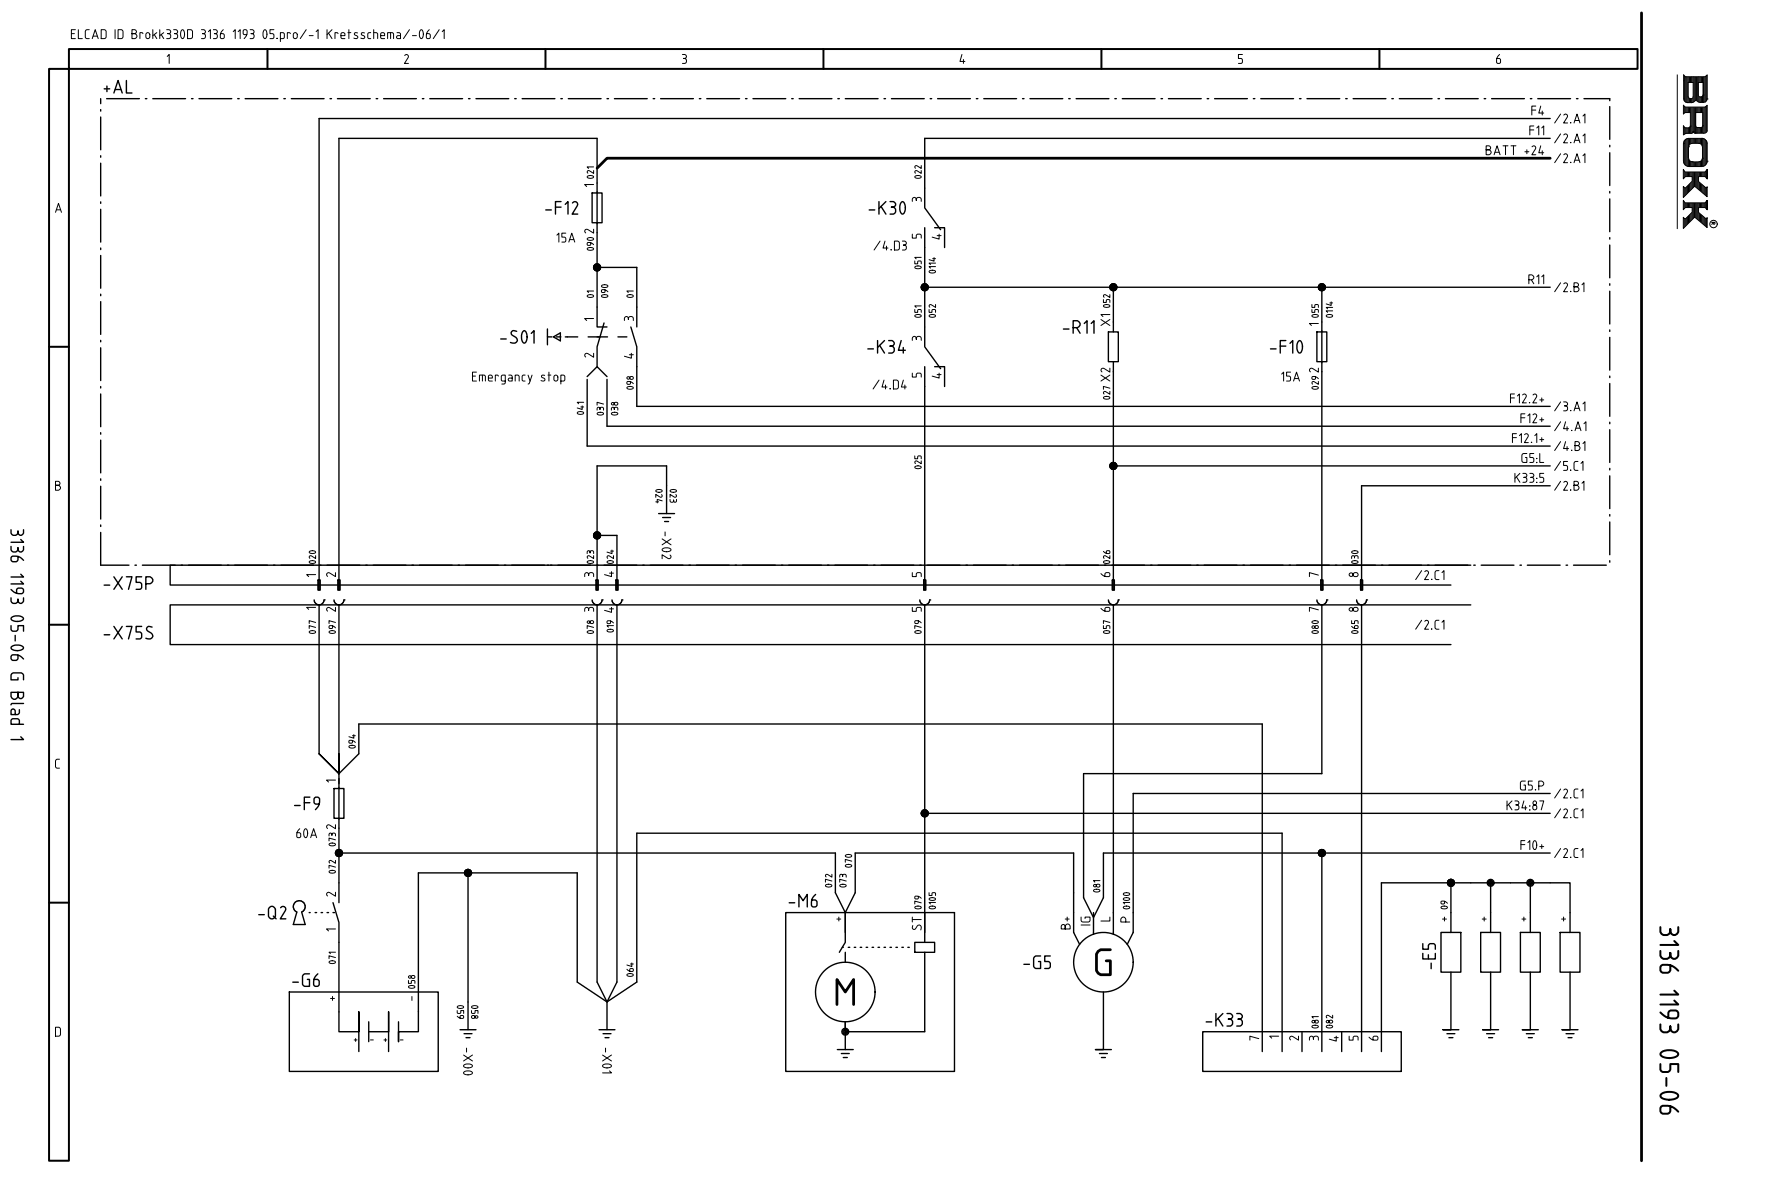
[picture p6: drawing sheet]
<svg xmlns="http://www.w3.org/2000/svg" width="446mm" height="298mm" viewBox="0 0 446 298" stroke-linecap="round" stroke-linejoin="round" font-family="sans-serif">
<g fill="none" stroke="#000" stroke-width=".35">
<path d="M25.4 24.8v1.3M25.4 27.6v.4M25.4 29.5v8.2M25.4 39.2v.4M26.9 24.8h8.2M36.6 24.8h.4M38.5 24.8h8.2M48.2 24.8h.4M50.1 24.8h8.3M59.9 24.8h.3M61.7 24.8h8.3M71.5 24.8h.4"/>
<path d="M73.4 24.8h8.2M83.1 24.8h.4M85 24.8h8.2M94.7 24.8h.4M96.6 24.8h8.3M106.4 24.8h.3M108.2 24.8h8.3M118 24.8h.4M119.9 24.8h8.2M129.6 24.8h.4M131.5 24.8h8.2M141.2 24.8h.4"/>
<path d="M143.1 24.8h8.3M152.9 24.8h.3M154.7 24.8h8.3M164.5 24.8h.4M166.4 24.8h8.2M176.1 24.8h.4M178 24.8h8.2M187.7 24.8h.4M189.6 24.8h8.3M199.4 24.8h.3M201.2 24.8h8.3M211 24.8h.4"/>
<path d="M212.9 24.8h8.2M222.6 24.8h.4M224.5 24.8h8.2M234.2 24.8h.4M236.1 24.8h8.3M245.9 24.8h.3M247.7 24.8h8.3M257.5 24.8h.4M259.4 24.8h8.2M269.1 24.8h.4M271 24.8h8.2M280.7 24.8h.4"/>
<path d="M282.6 24.8h8.3M292.4 24.8h.3M294.2 24.8h8.3M304 24.8h.4M305.9 24.8h8.2M315.6 24.8h.4M317.5 24.8h8.2M327.2 24.8h.4M329.1 24.8h8.3M338.9 24.8h.3M340.7 24.8h8.3M350.5 24.8h.4"/>
<path d="M352.4 24.8h8.2M362.1 24.8h.4M364 24.8h8.2M373.7 24.8h.4M375.6 24.8h8.3M385.4 24.8h.3M387.2 24.8h8.3M390.4 34.9h-157.5v17.4l4 5.5M390.4 29.8h-310v116.3M397 24.8h.4M398.9 24.8h6.5v.6M405.4 26.8v8.3"/>
<path d="M405.4 36.6v.4M405.4 38.5v8.2M25.4 41.1v8.3M25.4 50.8v.4M25.4 52.7v8.3M149.1 48.6h2.5v7.5h-2.5zM150.4 58.6v23.7h2.5M150.4 56.3v-21.4h-65v111.2M232.9 57.4v29.9l4 5.5M235.4 57.4h2.5v4.9M405.4 48.2v.4M405.4 50.1v8.2"/>
<path d="M405.4 59.8v.4M25.4 62.5v.4M25.4 64.4v8.2M25.4 74.1v.4M25.4 76v8.2M150.4 67.3h10v15M232.9 72.3h157.5M280.4 72.3v11.3M332.9 72.3v19M405.4 61.7v8.3M405.4 71.5v.4M405.4 73.3v8.3"/>
<path d="M25.4 85.7v.4M25.4 87.6v8.2M25.4 97.3v.4M25.4 99.2v8.3M137.9 82.8v4.1M137.9 84.9h1.1M139.4 84.9l1.7-1.1v2zM140.1 84.9h1.1M142.4 84.9h3.1M147.9 94.8l2.5-2.4 2.5 2.4M147.9 95.5v16.8h242.5M148.1 84.9h4.9"/>
<path d="M152.1 81.4l-1.7 5.9v5.1M152.9 95.5v11.9h237.5M155.6 84.9h2.3M158.9 82.3l1.5 5v15h230M232.9 92.4v53.7M235.4 92.4h2.5v4.9M279.1 83.6h2.5v7.5h-2.5zM280.4 93.6v52.5M331.6 83.6h2.5v7.5h-2.5zM332.9 93.6v52.5M405.4 83.1v.4M405.4 85v8.2"/>
<path d="M405.4 94.7v.4M405.4 96.6v8.2M25.4 109v.4M25.4 110.8v8.3M280.4 117.3h110M405.4 106.3v.4M405.4 108.2v8.3M405.4 118v.3M405.4 119.8v8.3M25.4 120.6v.4M25.4 122.5v8.2M25.4 132.2v.4"/>
<path d="M25.4 134.1v8.2h7.1M150.4 134.8h5v11.3M165.9 129.3h4M166.9 130.3h2M167.4 131.3h1M167.9 129.3v-12h-17.5v28.8M390.4 122.4h-47.5v23.7M405.4 129.6v.4M405.4 131.5v8.2M34 142.3h.4M35.9 142.3h8.2M45.6 142.3h.4"/>
<path d="M47.5 142.3h8.2M57.2 142.3h.4M59.1 142.3h8.3M68.9 142.3h.3M70.7 142.3h8.3M79.1 151.1l.1 .3M80.1 146.1h.5v2.5h-.5zM80.1 148.6h.5M80.1 148.4h.5M80.1 148.1h.5M80.1 147.8h.5M80.1 147.6h.5"/>
<path d="M80.1 147.3h.5M80.1 147.1h.5M80.1 146.9h.5M80.1 146.6h.5M80.1 146.3h.5M80.4 152.4v37.5M80.5 142.3h.4M81 152.2l-.3 .1M81.6 151.1v.3M82.4 142.3h8.2M84.1 151.1l.1 .3M85.1 146.1h.5v2.5h-.5z"/>
<path d="M85.1 148.6h.5M85.1 148.4h.5M85.1 148.1h.5M85.1 147.8h.5M85.1 147.6h.5M85.1 147.3h.5M85.1 147.1h.5M85.1 146.9h.5M85.1 146.6h.5M85.4 152.4v37.5M86.6 151.1l-.2 .6-.7 .6M92.1 142.3h.4"/>
<path d="M94 142.3h8.2M103.7 142.3h.4M105.6 142.3h8.3M115.4 142.3h.3M117.2 142.3h8.3M127 142.3h.4M128.9 142.3h8.2M138.6 142.3h.4M140.5 142.3h8.2M150.1 146.1h.5v2.5h-.5zM150.1 148.6h.5M150.1 148.4h.5"/>
<path d="M150.1 148.1h.5M150.1 147.8h.5M150.1 147.6h.5M150.1 147.3h.5M150.1 147.1h.5M150.1 146.9h.5M150.1 146.6h.5M150.4 152.4v95l2.5 4.9M151 152.2l-.3 .1M151.6 151.1v.3M152.1 142.3h8.3M154.1 151.1l.1 .3"/>
<path d="M155.1 146.1h.5v2.5h-.5zM155.1 148.6h.5M155.1 148.4h.5M155.1 148.1h.5M155.1 147.8h.5M155.1 147.6h.5M155.1 147.3h.5M155.1 147.1h.5M155.1 146.9h.5M155.1 146.6h.5M155.4 152.4v95l-2.5 4.9M156.6 151.1l-.2 .6-.7 .6"/>
<path d="M161.9 142.3h.3M163.7 142.3h8.3M173.5 142.3h.4M175.4 142.3h8.2M185.1 142.3h.4M187 142.3h8.2M196.7 142.3h.4M198.6 142.3h8.3M208.4 142.3h.3M210.2 142.3h8.3M220 142.3h.4M221.9 142.3h8.2"/>
<path d="M232.6 146.1h.5v2.5h-.5zM232.6 148.6h.5M232.6 148.4h.5M232.6 148.1h.5M232.6 147.8h.5M232.6 147.6h.5M232.6 147.3h.5M232.6 147.1h.5M232.6 146.9h.5M232.6 146.6h.5M232.9 152.4v84.9M233.5 142.3h8.2"/>
<path d="M234.1 151.1l-.2 .6-.7 .6M243.2 142.3h.4M245.1 142.3h8.3M254.9 142.3h.3M256.7 142.3h8.3M266.5 142.3h.4M268.4 142.3h8.2M280 142.3h8.2M280.1 146.1h.5v2.5h-.5zM280.1 148.6h.5M280.1 148.4h.5M280.1 148.1h.5"/>
<path d="M280.1 147.8h.5M280.1 147.6h.5M280.1 147.3h.5M280.1 147.1h.5M280.1 146.9h.5M280.1 146.6h.5M280.4 152.4v82.9M281.6 151.1l-.2 .6-.7 .6M289.7 142.3h.4M291.6 142.3h8.3M301.4 142.3h.3M303.2 142.3h8.3"/>
<path d="M313 142.3h.4M314.9 142.3h8.2M324.6 142.3h.4M326.5 142.3h8.2M332.6 146.1h.5v2.5h-.5zM332.6 148.6h.5M332.6 148.4h.5M332.6 148.1h.5M332.6 147.8h.5M332.6 147.6h.5M332.6 147.3h.5M332.6 147.1h.5"/>
<path d="M332.6 146.9h.5M332.6 146.6h.5M332.9 152.4v42.4h-60v31.3l2.5 5 2.5-5v-11.3h112.5M334.1 151.1l-.2 .6-.7 .6M336.2 142.3h.4M338.1 142.3h8.3M342.6 146.1h.5v2.5h-.5zM342.6 148.6h.5M342.6 148.4h.5M342.6 148.1h.5M342.6 147.8h.5M342.6 147.6h.5"/>
<path d="M342.6 147.3h.5M342.6 147.1h.5M342.6 146.9h.5M342.6 146.6h.5M342.9 152.4v112.4M344.1 151.1l-.2 .6-.7 .6M347.9 142.3h.3M349.7 142.3h8.3M361.4 142.3h8.2M370.4 142.3h-327.5v5h322.5M370.4 152.4h-327.5v9.9h322.5M371.1 142.3h.4"/>
<path d="M373 142.3h8.2M382.7 142.3h.4M384.6 142.3h8.3M394.4 142.3h.3M396.2 142.3h8.3M405.4 141.2v.4M84.1 198.6h2.5v7.5h-2.5zM85.4 197.4v-2.6l-5-4.9 5 4.9v-4.9v4.9l5-4.9v-7.5h227.5v82.4M85.4 196.1v10.3M390.4 199.8h-105v35l-1.5 3M85.4 214.8h125v10l2.5 5 2.5-5v-10h55v15M85.4 208.6v18.7"/>
<path d="M117.9 219.8v39.5M232.9 204.9h157.5M332.9 214.8v50M74.4 227.2a1.5 1.5 0 0 1 2.2 .3 1.5 1.5 0 0 1-.6 2.2l.9 3.2h-3l.9-3.2-.3-.1M79.4 229.8h.3M80.9 229.8h.3M82.4 229.8h.3M83.9 227.3l1.5 5.1v27.4h5v-4.9v9.9M83.9 229.8h.3M197.9 229.8h42.5v40.1h-42.5zM212.9 234.8v-5v7.5l-1.5 2.6M212.9 239.9v2.4"/>
<path d="M213.6 238.6h.4M215.1 238.6h.4M216.6 238.6h.4M218.1 238.6h.4M219.6 238.6h.4M221.1 238.6h.4M222.6 238.6h.4M224.1 238.6h.4M225.6 238.6h.4M227.1 238.6h.4M228.6 238.6h.4M230.4 237.3h5v2.6h-5z"/>
<path d="M232.9 239.9v19.9h-20M270.4 234.8l1.5 3M275.4 229.8v5.5M362.9 234.8h5v10h-5zM365.4 222.3v12.5M372.9 234.8h5v10h-5zM375.4 222.3h10v12.5M375.4 234.8v-12.5h-27.5v42.5M382.9 234.8h5v10h-5zM385.4 222.3h10v12.5M392.9 234.8h5v10h-5zM72.9 249.8h37.5v20.1h-37.5z"/>
<path d="M92.9 259.8h5v-4.9v9.9M92.9 257.3v5.1M100.4 257.3v5.1v-2.6h5v-40h40v27.6l7.5 4.9 7.5-4.9v-37.6h162.5v55M115.9 259.3h4M150.9 259.3h4M152.9 252.3v7M212.9 257.3v7.1M277.9 249.8v14.6h-2h4M302.9 259.8h50v10.1h-50zM327.9 259.8v5M337.9 259.8v5M365.4 244.8v14.5h-2h4"/>
<path d="M375.4 244.8v14.5h-2h4M385.4 244.8v14.5h-2h4M395.4 244.8v14.5h-2h4M116.9 260.4h2M117.4 261.3h1M151.9 260.4h2M152.4 261.3h1M210.9 264.4h4M211.9 265.3h2M212.4 266.4h1M276.9 265.3h2M277.4 266.4h1"/>
<path d="M364.4 260.4h2M364.9 261.3h1M374.4 260.4h2M374.9 261.3h1M384.4 260.4h2M384.9 261.3h1M394.4 260.4h2M394.9 261.3h1"/>
<circle cx="150.4" cy="67.4" r=".63"/>
<circle cx="150.4" cy="67.3" r=".88"/>
<circle cx="150.4" cy="67.3" r=".37"/>
<circle cx="232.9" cy="72.3" r=".38"/>
<circle cx="232.9" cy="72.3" r=".63"/>
<circle cx="232.9" cy="72.3" r=".88"/>
<circle cx="280.4" cy="72.3" r=".38"/>
<circle cx="280.4" cy="72.3" r=".63"/>
<circle cx="280.4" cy="72.3" r=".87"/>
<circle cx="332.9" cy="72.3" r=".38"/>
<circle cx="332.9" cy="72.3" r=".63"/>
<circle cx="332.9" cy="72.3" r=".87"/>
<circle cx="280.4" cy="117.3" r=".63"/>
<circle cx="280.4" cy="117.3" r=".37"/>
<circle cx="280.4" cy="117.3" r=".87"/>
<circle cx="150.4" cy="134.8" r=".88"/>
<circle cx="150.4" cy="134.8" r=".37"/>
<circle cx="150.4" cy="134.8" r=".62"/>
<circle cx="85.4" cy="214.8" r=".88"/>
<circle cx="85.4" cy="214.8" r=".38"/>
<circle cx="85.4" cy="214.9" r=".63"/>
<circle cx="117.9" cy="219.8" r=".38"/>
<circle cx="117.9" cy="219.8" r=".62"/>
<circle cx="117.9" cy="219.8" r=".87"/>
<circle cx="232.9" cy="204.8" r=".38"/>
<circle cx="232.9" cy="204.8" r=".63"/>
<circle cx="232.9" cy="204.8" r=".88"/>
<circle cx="332.9" cy="214.9" r=".63"/>
<circle cx="332.9" cy="214.8" r=".88"/>
<circle cx="332.9" cy="214.8" r=".37"/>
<circle cx="365.4" cy="222.3" r=".38"/>
<circle cx="365.4" cy="222.4" r=".63"/>
<circle cx="365.4" cy="222.3" r=".88"/>
<circle cx="375.4" cy="222.3" r=".88"/>
<circle cx="375.4" cy="222.4" r=".62"/>
<circle cx="375.4" cy="222.3" r=".38"/>
<circle cx="385.4" cy="222.4" r=".63"/>
<circle cx="385.4" cy="222.3" r=".88"/>
<circle cx="385.4" cy="222.3" r=".37"/>
<circle cx="212.9" cy="249.8" r="7.5"/>
<circle cx="212.9" cy="259.8" r=".88"/>
<circle cx="212.9" cy="259.9" r=".62"/>
<circle cx="212.9" cy="259.8" r=".38"/>
<circle cx="277.9" cy="242.3" r="7.5"/>
</g>
<g fill="#000">
<circle cx="81.6" cy="151.1" r=".17"/>
<circle cx="86.6" cy="151.1" r=".17"/>
<circle cx="137.9" cy="142.3" r=".17"/>
<circle cx="151.6" cy="151.1" r=".17"/>
<circle cx="156.6" cy="151.1" r=".17"/>
<circle cx="234.1" cy="151.1" r=".17"/>
<circle cx="281.6" cy="151.1" r=".17"/>
<circle cx="334.1" cy="151.1" r=".17"/>
<circle cx="344.1" cy="151.1" r=".17"/>
<circle cx="77.9" cy="229.8" r=".17"/>
<circle cx="212.1" cy="238.6" r=".17"/>
<circle cx="365.4" cy="222.3" r=".17"/>
</g>
<path d="M12.4 17.3h5v275.1h-5zM17.4 12.4h395v4.9h-395zM67.4 12.4v4.9M137.4 12.4v4.9M207.4 12.4v4.9M277.4 12.4v4.9M347.4 12.4v4.9M12.4 87.3h5M12.4 157.3h5M12.4 227.3h5" fill="none" stroke="#000" stroke-width=".5"/>
<g fill="none" stroke="#000" stroke-width=".25">
<path d="M422.4 18.8v38.8M424.2 19.2v6.2M424.4 19.4v6.2M424.6 19.4v6.3M424.8 19.4v6.3M425 19.4v6.3M425.3 19.4v1.3M425.5 19.4v1.3M425.7 19.4v1.3M425.9 19.4v1.3M426.1 19.4v1.3M426.3 19.4v1.3"/>
<path d="M426.5 19.4v6.1M426.8 19.4v6M427 19.4v5.8M427.2 19.4v5.8M427.4 19.4v6M427.6 19.4v1.3M427.8 19.4v1.3M428.1 19.4v1.3M428.3 19.4v1.3M428.5 19.4v1.3M428.7 19.4v1.3M428.9 19.4v6.3"/>
<path d="M429.1 19.4v6.3M429.4 19.4v6.2M429.6 19.2v6.3M429.8 19.1v6.1M423.9 36.2l.1 4.8 .6 .7 .7 .2M423.9 36.2h.1M424.1 35.5l-.2 .7M424.1 26.8v1.6M424.1 32v1.8M424.1 35.5v5.7M424.4 27.1v1.2M424.4 32.3v1.3"/>
<path d="M424.4 35.3v6.1M424.6 27.1v1.2M424.6 32.3v1.2M424.6 35.1v6.5M424.8 27.1v1.2M424.8 32.3v1.2M424.8 35v6.7M424.9 25.8h.1M425 27.1v1.2M425 32.3v1.2M425 34.9v6.9M425.1 20.8h1.3v3.5a.65 .65 0 0 1-.7 .6 .65 .65 0 0 1-.6-.6"/>
<path d="M425.2 37v2.9l.5 .7 .4 .1M425.2 37h.1M425.2 27.1v1.2M425.2 32.3v1.2M425.2 34.9v1.9M425.3 24.7v1M425.4 27.1v1.2M425.4 32.2v1.3M425.4 34.9v1.4M425.5 24.8v.9M425.6 31.8l-.2 .3-.9 .1-.6-.5v2.2l.7-.3h1.3M425.6 31.8h.1"/>
<path d="M425.7 31.8v-3.5h-1.4l-.4 .4v-2.2l.4 .5h5.1l.5-.5v6.6l-.7 .4h-2.4M425.7 27.1v1.2M425.7 31.8v1.7M425.7 34.9v1.2M425.7 24.9v.8M425.9 27.1v6.4M425.9 34.9v1.1M425.9 24.9v.8M426.1 27.1v6.3M426.1 34.9v1.1M426.1 24.9v.8M426.3 27.1v6.1"/>
<path d="M426.3 34.9v1.1M426.3 24.6v1.1M426.4 33.1h.1M426.4 33.1l-.5 .4M426.4 33.1l.4 .4M426.5 27.1v6.2M426.5 34.9v1.1M426.7 27.1v6.3M426.7 34.9v1.1M426.8 33.5h.1M426.9 27.1v6.4M426.9 34.9v1.1"/>
<path d="M427.2 27.1v1.2M427.2 32.1v1.4M427.2 34.9v1.1M427.4 27.1v1.2M427.4 32.2v1.3M427.4 34.9v1.1M427.4 32.1h.1M427.6 27.1v1.2M427.6 32.2v1.3M427.6 34.9v1.1M427.6 24v1.5M427.8 36.1h.1"/>
<path d="M427.8 27.1v1.2M427.8 32.2v1.3M427.8 34.9v1.1M427.8 36.1l.5 .1 .4 .8v2.9M427.8 36.1l-2.1 .1-.5 .8M427.8 24.4v1.3M428 27.1v1.2M428 32.2v1.3M428 34.9v1.1M428.1 24.5v1.2M428.2 27.1v1.2M428.2 32.2v1.3"/>
<path d="M428.2 34.9v1.2M428.3 24.5v1.2M428.5 27.1v1.2M428.5 32.2v1.3M428.5 34.9v1.4M428.5 24.5v1.2M428.6 34.9h.1M428.6 34.9l.6 .1 .6 .8 .1 4.8M428.6 34.9h-3.7l-.8 .6M428.7 39.9h.1M428.7 27.1v1.2M428.7 32v1.5"/>
<path d="M428.7 34.9v1.8M428.7 39.9l-.4 .7-.5 .1M428.7 24.3v1.4M428.8 31.7h.1M428.8 31.7v-3.4h-1.8v3.4l.4 .4M428.8 31.7l-.2 .4h-1.2M428.8 24h.1M428.8 24l-.4 .4M428.9 24v-3.2h-1.3v3.2l.4 .4h.4M428.9 27.1v6.4M428.9 34.9v6.9M429.1 27.1v6.4"/>
<path d="M429.1 35v6.7M429.3 27.1v6.3M429.3 35.2v6.4M429.5 26.9v6.4M429.5 35.3v6.1M429.8 26.7v6.5M429.8 35.6v5.4M429.9 24.9l-.2 .5a1.99 1.99 0 0 1-2.6-.2 2.02 2.02 0 0 1-2.2 .6M429.9 24.9h.1M429.9 24.9v-6l-.5 .4h-5l-.4-.5v6.1l.4 .8 .5 .1M424.1 43.1v1.6M424.1 47.3v2.1"/>
<path d="M424.1 50.9v1.6M424.1 55.1v2.1M424.3 43.4v1M424.3 47.6v1.6M424.3 51.2v1M424.3 55.3v1.7M424.5 43.4v1M424.5 47.3v1.7M424.5 51.2v1M424.5 55.1v1.7M424.8 43.4v1M424.8 47.1v1.7"/>
<path d="M424.8 51.2v1M424.8 54.9v1.7M425 43.4v1M425 46.9v1.6M425 51.2v1M425 54.7v1.6M425.2 43.4v1M425.2 46.7v1.6M425.2 51.2v1M425.2 54.4v1.7M425.2 40.1v1.7M425.3 41.9h.1"/>
<path d="M425.4 43.4v1M425.4 46.5v1.6M425.4 51.2v1M425.4 54.3v1.6M425.4 40.5v1.4M425.6 43.4v1M425.6 46.2v1.7M425.6 51.2v1M425.6 54v1.7M425.7 40.7v1.2M425.8 43.4v1M425.8 46v1.7"/>
<path d="M425.8 51.2v1M425.8 53.8v1.7M425.9 40.8v1.1M426.1 43.4v1M426.1 45.8v1.7M426.1 51.2v1M426.1 53.6v1.6M426.1 40.7h.1M426.1 40.9v1M426.1 40.8h1.7M426.3 43.4v3.9M426.3 51.2v3.9"/>
<path d="M426.3 40.9v1M426.5 43.4v3.6M426.5 51.2v3.6M426.5 40.9v1M426.7 43.4v3.4M426.7 51.2v3.4M426.7 40.9v1M426.9 43.4v3.5M426.9 51.2v3.5M426.9 40.9v1M427.1 43.4v3.7M427.1 51.2v3.7"/>
<path d="M427.2 40.9v1M427.4 43.4v3.9M427.4 51.2v3.9M427.4 40.9v1M427.6 43.4v4.1M427.6 51.2v4M427.6 40.9v1M427.8 43.4v1M427.8 45.9v1.8M427.8 51.2v1M427.8 53.6v1.8M427.8 40.9v1"/>
<path d="M428 43.4v1M428 46v1.9M428 51.2v1M428 53.8v1.8M428 40.8v1.1M428.2 43.4v1M428.2 46.2v1.8M428.2 51.2v1M428.2 54v1.8M428.2 40.7v1.2M428.4 43.4v1M428.4 46.4v1.8"/>
<path d="M428.4 51.2v1M428.4 54.2v1.8M428.5 40.6v1.3M428.6 43.4v1M428.6 46.6v1.8M428.6 51.2v1M428.6 54.4v1.8M428.7 40.1v1.7M428.9 43.4v1M428.9 46.8v1.8M428.9 51.2v1M428.9 54.6v1.8"/>
<path d="M429.1 43.4v1M429.1 46.9v1.9M429.1 51.2v1M429.1 54.7v1.9M429.3 43.4v1M429.3 47.1v1.8M429.3 51.2v1M429.3 54.9v1.8M429.5 43.2v1.3M429.5 47.3v1.8M429.5 51v1.3M429.5 55.1v1.8"/>
<path d="M429.7 43v1.8M429.7 47.4v1.9M429.7 50.7v1.8M429.7 55.2v1.9M429.9 40.6h.1M429.9 42.7v2.3l-.5-.5h-1.7v1.2l2 1.7 .2-.4v2.5l-3.2-2.6-2.8 2.8v-2.8l.4 .5 1.8-1.8v-1.1h-1.7l-.5 .5v-2.3l.4 .6h5l.6-.6v2.3M429.9 50.5v2.3l-.5-.5h-1.7v1.2l2 1.7 .2-.4v2.5l-3.2-2.6-2.8 2.8v-2.8l.4 .5 1.8-1.8v-1.1h-1.7l-.5 .5v-2.3l.4 .6h5l.6-.6v2.3M429.9 40.6l-.2 .7-.8 .6h-3.6M148 74.4l.3-.2a.87 .87 0 0 1 1.2 .4l-.4 .3a.87 .87 0 0 1-1.2-.4zM149.5 73.3h-1.6l.3 .4M230.4 65.7v.7h.7v-.5l.2-.2 .6 .1 .1 .6M230.4 77.9v.8h.7v-.5l.2-.3 .6 .1 .1 .7"/>
<path d="M230.5 67.1l.3-.1a.87 .87 0 0 1 1.2 .4l-.4 .2a.87 .87 0 0 1-1.2-.3zM230.5 79.4l.3-.2a.86 .86 0 0 1 1.2 .5l-.4 .2a.86 .86 0 0 1-1.2-.4zM232 64.8h-1.6l.3 .4M232 77.1h-1.6l.3 .3M330.4 77.9v.8h.7v-.5l.2-.3 .6 .1 .1 .7M330.4 76.7v.7h.7v-.5l.2-.2 .6 .1 .1 .6M330.5 79.4l.3-.2a.86 .86 0 0 1 1.2 .5l-.4 .2a.87 .87 0 0 1-1.2-.4zM150.4 103.3v-.5a.37 .37 0 0 1 .3-.2 .37 .37 0 0 1 .4 .2v.3l.1-.4 .5-.1 .3 .2v.5M150.5 104l.3-.1a.87 .87 0 0 1 1.2 .4l-.4 .2a.86 .86 0 0 1-1.2-.4zM152 101.8l-1.6-.5v.7M168.7 125.8v.4l.3 .3 .5-.1 .1-.5v.3a.37 .37 0 0 0 .4 .3 .37 .37 0 0 0 .4-.3v-.4M168.8 123.5l.3-.2a.87 .87 0 0 1 1.2 .4l-.3 .2a.87 .87 0 0 1-1.2-.4z"/>
<path d="M170.2 124.6l.2 .3-.4 .4-1.3-.8v.8M208 222.9l.3-.1a.87 .87 0 0 1 1.2 .3l-.4 .3a.86 .86 0 0 1-1.2-.4zM209.5 221.9l-1.6-.5v.8M209.5 220.2v.7l-1.3-.7-.3 .3 .1 .4M230.5 228.4l.3-.1a.87 .87 0 0 1 1.2 .3l-.4 .3a.86 .86 0 0 1-1.2-.4zM231.3 225.7v.5l-.2 .2-.7-.1v-.4a1.19 1.19 0 0 1 1.6 .4M232 227.4l-1.6-.5v.8M118.7 254.5v.5l.2 .2h.7v-.7h.8v.7M118.8 253.4l.3-.1a.87 .87 0 0 1 1.2 .4l-.3 .3a.87 .87 0 0 1-1.2-.5zM118.8 255.9h.7a.43 .43 0 0 0 .3 .5 .43 .43 0 0 0 .6-.3 .45 .45 0 0 0-.6-.2 .45 .45 0 0 0-.3 .5l-.5 .1a.37 .37 0 0 1-.2-.6zM330.5 258.4l.3-.1a.87 .87 0 0 1 1.2 .3l-.4 .3a.87 .87 0 0 1-1.2-.4zM330.5 257.1l-.1 .3a.45 .45 0 0 0 .5 .2 .45 .45 0 0 0 .3-.6l.5-.1a.37 .37 0 0 1 .3 .4 .37 .37 0 0 1-.3 .4l-.5-.1-.4-.6z"/>
<path d="M332 256h-1.6l.3 .4"/>
<circle cx="431.5" cy="56.4" r=".95"/>
</g>
<path d="M413.4 3.2v289.2M390.4 39.8h-237.5l-2.5 2.6" fill="none" stroke="#000" stroke-width=".7"/>
<g font-size="9.8">
<text x="275.8" y="245.9">G</text>
<text x="210.4" y="253.4">M</text>
</g>
<text font-size="7" x="417.9" y="233.2" transform="rotate(90 417.9 233.2)">3136 1193 05-06</text>
<g font-size="4.9">
<text x="26.1" y="23.6">+AL</text>
<text x="137.3" y="54.1">-F12</text>
<text x="218.7" y="54.1">-K30</text>
<text x="125.9" y="86.6">-S01</text>
<text x="218.4" y="89.1">-K34</text>
<text x="267.6" y="84.1">-R11</text>
<text x="319.8" y="89.1">-F10</text>
<text x="2.6" y="133.2" transform="rotate(90 2.6 133.2)">3136 1193 05-06 G Blad 1</text>
<text x="26.1" y="148.6">-X75P</text>
<text x="26.1" y="161.1">-X75S</text>
<text x="74" y="204.1">-F9</text>
<text x="65" y="231.6">-Q2</text>
<text x="198.6" y="228.6">-M6</text>
<text x="257.7" y="244.1">-G5</text>
<text x="361.6" y="244.2" transform="rotate(-90 361.6 244.2)">-E5</text>
<text x="73.6" y="248.6">-G6</text>
<text x="303.6" y="258.6">-K33</text>
</g>
<g font-size="3.5">
<text x="17.9" y="9.8">ELCAD ID Brokk330D 3136 1193 05.pro/-1 Kretsschema/-06/1</text>
<text x="42" y="16.1">1</text>
<text x="101.7" y="16.1">2</text>
<text x="171.7" y="16.1">3</text>
<text x="241.6" y="16.1">4</text>
<text x="311.7" y="16.1">5</text>
<text x="376.7" y="16.1">6</text>
<text x="385.6" y="29.1">F4</text>
<text x="385.1" y="34.1">F11</text>
<text x="391.4" y="31.1">/2.A1</text>
<text x="374.1" y="39.1">BATT +24</text>
<text x="391.4" y="36.1">/2.A1</text>
<text x="391.4" y="41.1">/2.A1</text>
<text x="149.6" y="47.1" transform="rotate(-90 149.6 47.1)">1</text>
<text x="13.9" y="53.6">A</text>
<text x="232.1" y="50.8" transform="rotate(-90 232.1 50.8)">3</text>
<text x="149.6" y="58.9" transform="rotate(-90 149.6 58.9)">2</text>
<text x="140.1" y="61.1">15A</text>
<text x="220" y="63.1">/4.D3</text>
<text x="232.1" y="60.1" transform="rotate(-90 232.1 60.1)">5</text>
<text x="237.1" y="60.3" transform="rotate(-90 237.1 60.3)">4</text>
<text x="384.9" y="71.6">R11</text>
<text x="391.4" y="73.6">/2.B1</text>
<text x="149.6" y="80.8" transform="rotate(-90 149.6 80.8)">1</text>
<text x="159.6" y="80.8" transform="rotate(-90 159.6 80.8)">3</text>
<text x="279.6" y="82.1" transform="rotate(-90 279.6 82.1)">X1</text>
<text x="332.1" y="82.1" transform="rotate(-90 332.1 82.1)">1</text>
<text x="232.1" y="85.8" transform="rotate(-90 232.1 85.8)">3</text>
<text x="149.6" y="90.1" transform="rotate(-90 149.6 90.1)">2</text>
<text x="159.6" y="90.3" transform="rotate(-90 159.6 90.3)">4</text>
<text x="232.1" y="95.1" transform="rotate(-90 232.1 95.1)">5</text>
<text x="237.1" y="95.3" transform="rotate(-90 237.1 95.3)">4</text>
<text x="332.1" y="93.8" transform="rotate(-90 332.1 93.8)">2</text>
<text x="118.9" y="96.1">Emergancy stop</text>
<text x="219.7" y="98.1">/4.D4</text>
<text x="279.6" y="96.1" transform="rotate(-90 279.6 96.1)">X2</text>
<text x="322.6" y="96.1">15A</text>
<text x="380.2" y="101.6">F12.2+</text>
<text x="382.9" y="106.6">F12+</text>
<text x="391.4" y="103.6">/3.A1</text>
<text x="380.7" y="111.6">F12.1+</text>
<text x="391.4" y="108.6">/4.A1</text>
<text x="391.4" y="113.6">/4.B1</text>
<text x="383.1" y="116.6">G5:L</text>
<text x="391.4" y="118.6">/5.C1</text>
<text x="13.9" y="123.6">B</text>
<text x="381.4" y="121.6">K33:5</text>
<text x="391.4" y="123.6">/2.B1</text>
<text x="166.6" y="133.9" transform="rotate(90 166.6 133.9)">-X02</text>
<text x="79.6" y="145.3" transform="rotate(-90 79.6 145.3)">1</text>
<text x="84.6" y="145.3" transform="rotate(-90 84.6 145.3)">2</text>
<text x="149.6" y="145.3" transform="rotate(-90 149.6 145.3)">3</text>
<text x="154.6" y="145.3" transform="rotate(-90 154.6 145.3)">4</text>
<text x="232.1" y="145.3" transform="rotate(-90 232.1 145.3)">5</text>
<text x="279.6" y="145.3" transform="rotate(-90 279.6 145.3)">6</text>
<text x="332.1" y="145.3" transform="rotate(-90 332.1 145.3)">7</text>
<text x="342.1" y="145.3" transform="rotate(-90 342.1 145.3)">8</text>
<text x="356.4" y="146.1">/2.C1</text>
<text x="79.6" y="153.6" transform="rotate(-90 79.6 153.6)">1</text>
<text x="84.6" y="154.1" transform="rotate(-90 84.6 154.1)">2</text>
<text x="149.6" y="154.1" transform="rotate(-90 149.6 154.1)">3</text>
<text x="154.6" y="154.4" transform="rotate(-90 154.6 154.4)">4</text>
<text x="232.1" y="154.1" transform="rotate(-90 232.1 154.1)">5</text>
<text x="279.6" y="154.1" transform="rotate(-90 279.6 154.1)">6</text>
<text x="332.1" y="154.1" transform="rotate(-90 332.1 154.1)">7</text>
<text x="342.1" y="154.1" transform="rotate(-90 342.1 154.1)">8</text>
<text x="356.4" y="158.6">/2.C1</text>
<text x="13.9" y="193.6">C</text>
<text x="84.6" y="197.1" transform="rotate(-90 84.6 197.1)">1</text>
<text x="382.7" y="199.1">G5.P</text>
<text x="391.4" y="201.1">/2.C1</text>
<text x="84.6" y="208.8" transform="rotate(-90 84.6 208.8)">2</text>
<text x="379.4" y="204.1">K34:87</text>
<text x="391.4" y="206.1">/2.C1</text>
<text x="74.6" y="211.1">60A</text>
<text x="382.9" y="214.1">F10+</text>
<text x="391.4" y="216.1">/2.C1</text>
<text x="84.6" y="225.8" transform="rotate(-90 84.6 225.8)">2</text>
<text x="212.1" y="232.1" transform="rotate(-90 212.1 232.1)">+</text>
<text x="274.6" y="233.1" transform="rotate(-90 274.6 233.1)">IG</text>
<text x="279.6" y="232.1" transform="rotate(-90 279.6 232.1)">L</text>
<text x="284.6" y="232.4" transform="rotate(-90 284.6 232.4)">P</text>
<text x="364.6" y="232.1" transform="rotate(-90 364.6 232.1)">+</text>
<text x="374.6" y="232.1" transform="rotate(-90 374.6 232.1)">+</text>
<text x="384.6" y="232.1" transform="rotate(-90 384.6 232.1)">+</text>
<text x="394.6" y="232.1" transform="rotate(-90 394.6 232.1)">+</text>
<text x="84.6" y="234.6" transform="rotate(-90 84.6 234.6)">1</text>
<text x="232.1" y="234.4" transform="rotate(-90 232.1 234.4)">ST</text>
<text x="269.6" y="234.1" transform="rotate(-90 269.6 234.1)">B+</text>
<text x="84.6" y="252.1" transform="rotate(-90 84.6 252.1)">+</text>
<text x="104.6" y="252.1" transform="rotate(-90 104.6 252.1)">-</text>
<text x="13.9" y="261.1">D</text>
<text x="116.6" y="263.8" transform="rotate(90 116.6 263.8)">-X00</text>
<text x="151.6" y="263.8" transform="rotate(90 151.6 263.8)">-X01</text>
<text x="317.1" y="262.1" transform="rotate(-90 317.1 262.1)">7</text>
<text x="322.1" y="261.6" transform="rotate(-90 322.1 261.6)">1</text>
<text x="327.1" y="262.1" transform="rotate(-90 327.1 262.1)">2</text>
<text x="332.1" y="262.1" transform="rotate(-90 332.1 262.1)">3</text>
<text x="337.1" y="262.4" transform="rotate(-90 337.1 262.4)">4</text>
<text x="342.1" y="262.1" transform="rotate(-90 342.1 262.1)">5</text>
<text x="347.1" y="262.1" transform="rotate(-90 347.1 262.1)">6</text>
</g>
<g font-size="2.5">
<text x="149.6" y="45" transform="rotate(-90 149.6 45)">021</text>
<text x="232.1" y="45" transform="rotate(-90 232.1 45)">022</text>
<text x="149.6" y="63.1" transform="rotate(-90 149.6 63.1)">090</text>
<text x="235.7" y="68.8" transform="rotate(-90 235.7 68.8)">0114</text>
<text x="153.2" y="75" transform="rotate(-90 153.2 75)">090</text>
<text x="159.6" y="75" transform="rotate(-90 159.6 75)">01</text>
<text x="279.6" y="77.5" transform="rotate(-90 279.6 77.5)">052</text>
<text x="235.7" y="80" transform="rotate(-90 235.7 80)">052</text>
<text x="335.7" y="80" transform="rotate(-90 335.7 80)">0114</text>
<text x="159.6" y="98.1" transform="rotate(-90 159.6 98.1)">098</text>
<text x="279.6" y="100.6" transform="rotate(-90 279.6 100.6)">027</text>
<text x="332.1" y="98.1" transform="rotate(-90 332.1 98.1)">029</text>
<text x="147.1" y="104.5" transform="rotate(-90 147.1 104.5)">041</text>
<text x="155.7" y="104.6" transform="rotate(-90 155.7 104.6)">038</text>
<text x="232.1" y="118.1" transform="rotate(-90 232.1 118.1)">025</text>
<text x="165.1" y="123.2" transform="rotate(90 165.1 123.2)">024</text>
<text x="79.6" y="142" transform="rotate(-90 79.6 142)">020</text>
<text x="149.6" y="142" transform="rotate(-90 149.6 142)">023</text>
<text x="154.6" y="142" transform="rotate(-90 154.6 142)">024</text>
<text x="279.6" y="142" transform="rotate(-90 279.6 142)">026</text>
<text x="342.1" y="142" transform="rotate(-90 342.1 142)">030</text>
<text x="79.6" y="159.6" transform="rotate(-90 79.6 159.6)">077</text>
<text x="84.6" y="159.6" transform="rotate(-90 84.6 159.6)">097</text>
<text x="149.6" y="159.6" transform="rotate(-90 149.6 159.6)">078</text>
<text x="154.6" y="159.3" transform="rotate(-90 154.6 159.3)">019</text>
<text x="232.1" y="159.6" transform="rotate(-90 232.1 159.6)">079</text>
<text x="279.6" y="159.6" transform="rotate(-90 279.6 159.6)">057</text>
<text x="332.1" y="159.6" transform="rotate(-90 332.1 159.6)">080</text>
<text x="342.1" y="159.6" transform="rotate(-90 342.1 159.6)">065</text>
<text x="89.6" y="188.5" transform="rotate(-90 89.6 188.5)">094</text>
<text x="84.6" y="213.1" transform="rotate(-90 84.6 213.1)">073</text>
<text x="84.6" y="220" transform="rotate(-90 84.6 220)">072</text>
<text x="214.6" y="218.5" transform="rotate(-90 214.6 218.5)">070</text>
<text x="213.2" y="223.5" transform="rotate(-90 213.2 223.5)">073</text>
<text x="277.1" y="224.7" transform="rotate(-90 277.1 224.7)">081</text>
<text x="235.7" y="229" transform="rotate(-90 235.7 229)">0105</text>
<text x="284.6" y="229" transform="rotate(-90 284.6 229)">0100</text>
<text x="364.6" y="229" transform="rotate(-90 364.6 229)">09</text>
<text x="84.6" y="242.8" transform="rotate(-90 84.6 242.8)">071</text>
<text x="159.6" y="246" transform="rotate(-90 159.6 246)">064</text>
<text x="104.6" y="249" transform="rotate(-90 104.6 249)">058</text>
<text x="115.1" y="253.2" transform="rotate(90 115.1 253.2)">059</text>
<text x="89.1" y="262.5">+</text>
<text x="93.2" y="262.5">-</text>
<text x="96.6" y="262.5">+</text>
<text x="100.7" y="262.5">-</text>
<text x="335.7" y="259" transform="rotate(-90 335.7 259)">082</text>
</g>
<text font-size="1.3" x="431" y="56" transform="rotate(90 431 56)">R</text>
</svg>
